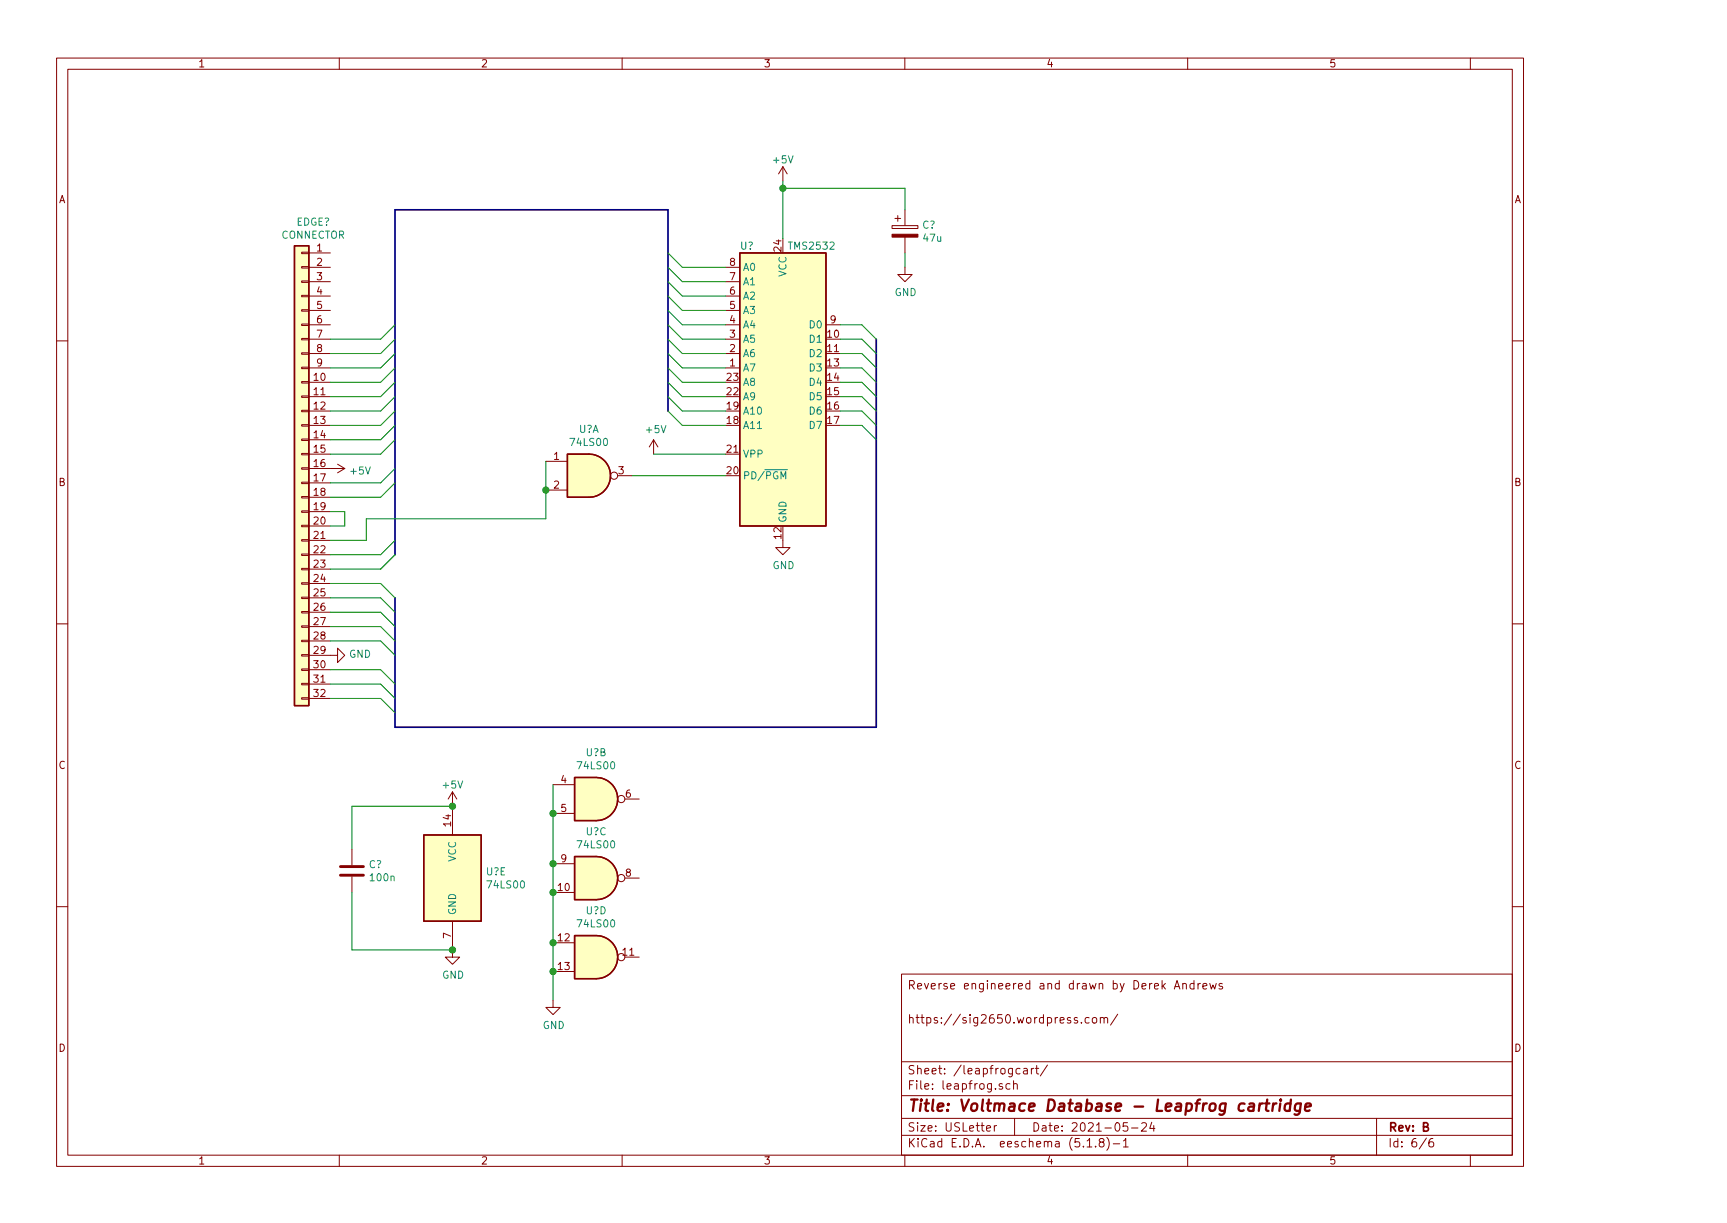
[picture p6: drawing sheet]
<svg xmlns="http://www.w3.org/2000/svg" width="297mm" height="210mm" viewBox="0 0 297 210" stroke-linecap="round" stroke-linejoin="round" font-family="sans-serif">
<g fill="none" stroke="#840000" stroke-width=".17">
<path d="M9.7 10h252.3v190.5h-252.3zM11.7 11.9h248.4v186.7h-248.4zM58.4 10v1.9M107 10v1.9M155.6 10v1.9M204.3 10v1.9M252.9 10v1.9M134.7 28.7l-.8 1.2M134.7 28.7v2.4M134.7 28.7l.7 1.2M153.4 38.8h4.5v.5h-4.5zM153.9 37.6h1"/>
<path d="M154.4 37.1v.9M155.7 36.1v2.7M9.7 58.6h2M51.9 55.7h1.2v.3h-1.2zM51.9 53.2h1.2v.3h-1.2zM51.9 50.8h1.2v.2h-1.2zM51.9 48.3h1.2v.2h-1.2zM51.9 45.8h1.2v.3h-1.2zM51.9 43.4h1.2v.2h-1.2zM51.9 58.2h1.2v.2h-1.2zM53.1 43.5h3.7M53.1 46h3.7"/>
<path d="M53.1 48.4h3.7M53.1 50.9h3.7M53.1 53.4h3.7M53.1 55.8h3.7M53.1 58.3h3.7M124.8 46h2.4M124.8 48.4h2.4M124.8 50.9h2.4M124.8 53.4h2.4M124.8 55.8h2.4M124.8 58.3h2.4M142.1 55.8h2.4"/>
<path d="M155.7 46v1.2h1.2l-1.2 1.2-1.3-1.2h1.3M155.7 40.8v2.7M260.1 58.6h1.9M51.9 78h1.2v.2h-1.2zM51.9 75.5h1.2v.2h-1.2zM51.9 73h1.2v.3h-1.2zM51.9 70.5h1.2v.3h-1.2zM51.9 68.1h1.2v.2h-1.2zM51.9 65.6h1.2v.2h-1.2zM51.9 63.1h1.2v.3h-1.2zM51.9 60.7h1.2v.2h-1.2zM53.1 65.7h3.7"/>
<path d="M53.1 68.2h3.7M53.1 70.7h3.7M53.1 73.1h3.7M53.1 75.6h3.7M53.1 78.1h3.7M53.1 60.8h3.7M53.1 63.3h3.7M58.1 79.8l1.2 .7M93.9 79.3h3.7M112.4 75.6l-.7 1.2M112.4 75.6v2.5M112.4 75.6l.8 1.2"/>
<path d="M124.8 60.8h2.4M124.8 63.3h2.4M51.9 85.4h1.2v.2h-1.2zM51.9 87.8h1.2v.3h-1.2zM51.9 90.3h1.2v.3h-1.2zM51.9 92.8h1.2v.2h-1.2zM51.9 95.2h1.2v.3h-1.2zM51.9 97.7h1.2v.3h-1.2zM51.9 82.9h1.2v.2h-1.2zM51.9 80.4h1.2v.3h-1.2zM53.1 80.5h6.2M53.1 83h3.7"/>
<path d="M53.1 85.5h3.7M53.1 88h3.7M53.1 90.4h3.7M53.1 92.9h3.7M53.1 95.4h3.7M53.1 97.8h3.7M59.3 80.5l-1.2 .8M93.9 84.3h3.7M106.2 81.8h2.5M134.7 92.9v1.2h1.2l-1.2 1.3-1.3-1.3h1.3M9.7 107.3h2M51.9 107.6h1.2v.2h-1.2z"/>
<path d="M51.9 110.1h1.2v.2h-1.2zM51.9 112.5h1.2v.3h-1.2zM51.9 115h1.2v.3h-1.2zM51.9 117.5h1.2v.2h-1.2zM51.9 120h1.2v.2h-1.2zM51.9 100.2h1.2v.2h-1.2zM51.9 102.7h1.2v.2h-1.2zM51.9 105.1h1.2v.3h-1.2zM53.1 112.7h5v-1.3l1.2 1.3-1.2 1.2v-1.2M53.1 100.3h3.7M53.1 102.8h3.7M53.1 105.3h3.7"/>
<path d="M53.1 107.7h3.7M53.1 110.2h3.7M53.1 115.1h3.7M53.1 117.6h3.7M260.1 107.3h1.9M53.1 120.1h3.7M77.8 136.1l-.7 1.3M77.8 136.1v7.4M77.8 136.1l.8 1.3M95.1 134.9h3.7M95.1 139.8h3.7M107.5 137.4h2.4"/>
<path d="M9.7 155.9h2M60.5 146v2.7M60.5 150.7v2.7M77.8 158.4v6.1h1.3l-1.3 1.3-1.2-1.3h1.2M95.1 153.4h3.7M95.1 148.5h3.7M107.5 151h2.4M260.1 155.9h1.9M95.1 172v1.2h1.3l-1.3 1.2-1.2-1.2h1.2M95.1 162.1h3.7M95.1 167h3.7M107.5 164.5h2.4"/>
<path d="M155.1 167.5h105v31.1h-105zM185.3 175l-.3-.1-.2 .2v.2l.5 .2v.3h-.5M186 175.8v.1M187.3 175l-.4-.1-.3 .3 .2 .6h.5M187.9 175l.3-.1 .4 .1v.6l-.1 .2-.3 .1-.3-.1zM189.3 175a.36 .36 0 0 1 .6 .1v.8M189.3 174.9v1M189.9 175.1l.2-.2 .3 .1 .1 .9M192.2 174.4l-1.2 1.8M202 170l.4-1.4 .5 1.4M202.1 169.6h.7M203.4 169.2l.1-.1a.36 .36 0 0 1 .6 .2v.7"/>
<path d="M203.4 169.1v.9M205.4 169.1h-.5l-.2 .2v.6l.2 .1h.5M205.4 168.6v1.4M206.1 169.1v.9M206.5 169.1l-.4 .2M206.9 169.6l.7-.2-.1-.3h-.4l-.2 .2 .1 .7h.5M208.1 169.1l.3 .9 .2-.7 .3 .7 .3-.9M210.2 169.1a.34 .34 0 0 0-.5 .2l.6 .5-.2 .2h-.4M58.4 198.6v1.9M107 198.6v1.9M155.1 195.2h105M155.1 192.3h105"/>
<path d="M155.1 188.4h105M155.1 182.5h105M155.6 198.6v1.9M169.7 194l.7-.1-.1-.3-.4-.1-.2 .2 .1 .7h.5M171 193.5v1M171.4 193.5l-.3 .1-.1 .2M172.4 186.4a.36 .36 0 0 0-.6 .1l.1 .2 .5 .1 .1 .2-.2 .3-.5-.1M173.7 186.4l-.4-.1-.3 .3 .1 .5 .2 .2 .4-.1M174.3 186.4h.1a.36 .36 0 0 1 .6 .1v.8M174.3 185.8v1.5M174.5 192.3v2.9M175.4 183.7h-.4l-.2 .2v.6l.2 .1h.4"/>
<path d="M176.1 183.7h.5l.1 .9M176.7 184l-.5 .1a.28 .28 0 0 0-.2 .3 .28 .28 0 0 0 .2 .2h.5M177.4 183.7v.9M177.8 183.7l-.4 .2M178.1 183.7h.6M178.3 183.2v1.2l.4 .2M180.2 183.1l-1.3 1.9M187 196.1l.4-.4v1.5M187 197.2h.8M188.4 197.1v.1M189.3 196.3l-.2-.2v-.2l.2-.2 .4 .1 .2 .2-.1 .2-.6 .2a.47 .47 0 0 0-.1 .7l.2 .1 .5-.1a.47 .47 0 0 0-.2-.8M190.4 195.5a1.66 1.66 0 0 1 0 2.3"/>
<path d="M191.5 196.6h1.1M193.2 196.1l.4-.4v1.5M193.2 197.2h.8M193.9 193h-.7v.7l.2-.1h.5l.1 .3-.1 .4-.2 .2-.5-.2M194.6 193.9h1.1M196.4 193.2l.2-.2h.3l.2 .2 .1 .2-.1 .2-.8 .9h.9M198.1 192.9l-.3 1.1h.8M198.4 193.5v1M204.3 198.6v1.9M236.8 192.3v6.3M245.3 195.7l-1.2 1.8M246.4 195.7a.6 .6 0 0 0-.6 .6v.8l.3 .1 .4-.1 .1-.5-.2-.3h-.3l-.3 .3"/>
<path d="M252.9 198.6v1.9"/>
<circle cx="105.6" cy="81.8" r=".62"/>
<circle cx="106.9" cy="137.4" r=".62"/>
<circle cx="106.9" cy="151" r=".62"/>
<circle cx="106.9" cy="164.5" r=".62"/>
</g>
<g fill="none" stroke="#840000" stroke-width=".4">
<path d="M214.9 189.8h.7l.1 .2-.1 1M215.7 190.1l-.7 .1a.39 .39 0 0 0-.3 .4 .39 .39 0 0 0 .2 .4l.7-.1M216.7 189.7l-.2 1.3M217.2 189.7a.52 .52 0 0 0-.6 .4M217.6 189.7h.7M218 189l-.3 1.7 .1 .2 .4 .1M219 189.7l-.2 1.3M219.5 189.7a.52 .52 0 0 0-.5 .4M220.2 189.7l-.2 1.3M220.3 189v.2M222 189.8a.67 .67 0 0 0-1 .3v.7l.2 .2 .6-.1M222 189l-.2 2"/>
<path d="M223.7 189.8a.67 .67 0 0 0-.9 .3l-.1 .5 .1 .3 .2 .1 .6-.1M223.7 189.7l-.2 1.6a.6 .6 0 0 1-.8 .3M224.5 190.3l.9-.2v-.3l-.5-.1-.4 .3v.9l.2 .1 .6-.1"/>
</g>
<g fill="#ffffc2" stroke="#ffffc2" stroke-width=".17">
<path d="M50.6 42.2h2.5v79.1h-2.5z"/>
<path d="M127.2 43.5h14.9v46.9h-14.9z"/>
<path d="M102.5 160.8a3.7 3.7 0 0 1 3.7 3.7 3.7 3.7 0 0 1-3.7 3.8z"/>
<path d="M98.8 160.8h3.7v7.5h-3.7z"/>
<path d="M102.5 147.3a3.7 3.7 0 0 1 3.7 3.7 3.7 3.7 0 0 1-3.7 3.7z"/>
<path d="M98.8 147.3h3.7v7.4h-3.7z"/>
<path d="M102.5 133.7a3.7 3.7 0 0 1 3.7 3.7 3.7 3.7 0 0 1-3.7 3.7z"/>
<path d="M98.8 133.7h3.7v7.4h-3.7z"/>
<path d="M72.9 143.5h9.9v14.9h-9.9z"/>
<path d="M101.3 78.1a3.7 3.7 0 0 1 3.7 3.7 3.7 3.7 0 0 1-3.7 3.7z"/>
<path d="M97.6 78.1h3.7v7.4h-3.7z"/>
</g>
<path d="M50.6 42.2h2.5v79.1h-2.5zM127.2 43.5h14.9v46.9h-14.9zM97.6 78.1h3.7a3.7 3.7 0 0 1 3.7 3.7 3.7 3.7 0 0 1-3.7 3.7h-3.7zM98.8 133.7h3.7a3.7 3.7 0 0 1 3.7 3.7 3.7 3.7 0 0 1-3.7 3.7h-3.7zM72.9 143.5h9.9v14.9h-9.9zM98.8 147.3h3.7a3.7 3.7 0 0 1 3.7 3.7 3.7 3.7 0 0 1-3.7 3.7h-3.7zM98.8 160.8h3.7a3.7 3.7 0 0 1 3.7 3.7 3.7 3.7 0 0 1-3.7 3.8h-3.7z" fill="none" stroke="#840000" stroke-width=".25"/>
<path d="M153.4 40.3h4.5v.5h-4.5z" fill="#840000" stroke="#840000" stroke-width=".17"/>
<path d="M58.6 150.5h3.9M58.6 149h3.9" fill="none" stroke="#840000" stroke-width=".49"/>
<path d="M134 80.7h1.4M134.3 82.3v-1.2l.4 .9 .4-.9v1.2" fill="none" stroke="#008484" stroke-width=".17"/>
<path d="M150.7 58.3v66.7h-82.8v-22.2M114.9 70.7v-34.6h-47v59.3" fill="none" stroke="#000084" stroke-width=".3"/>
<g fill="none" stroke="#008400" stroke-width=".17">
<path d="M134.7 32.4h21v3.7M134.7 31.1v9.9M67.9 55.8l-2.4 2.5h-8.7M67.9 58.3l-2.4 2.5h-8.7M114.9 50.9l2.5 2.5h7.4M114.9 48.4l2.5 2.5h7.4M114.9 55.8l2.5 2.5h7.4M114.9 58.3l2.5 2.5h7.4M114.9 53.4l2.5 2.4h7.4M114.9 46l2.5 2.4h7.4M114.9 43.5l2.5 2.5h7.4M144.5 58.3h3.7l2.5 2.5"/>
<path d="M144.5 55.8h3.7l2.5 2.5M155.7 43.5v2.5M67.9 70.7l-2.4 2.4h-8.7M67.9 60.8l-2.4 2.5h-8.7M67.9 63.3l-2.4 2.4h-8.7M67.9 65.7l-2.4 2.5h-8.7M67.9 68.2l-2.4 2.5h-8.7M67.9 73.1l-2.4 2.5h-8.7M67.9 75.6l-2.4 2.5h-8.7M93.9 79.3v9.9h-30.9v3.7h-6.2M112.4 78.1h12.4M114.9 70.7l2.5 2.4h7.4"/>
<path d="M114.9 60.8l2.5 2.5h7.4M114.9 63.3l2.5 2.4h7.4M114.9 65.7l2.5 2.5h7.4M114.9 68.2l2.5 2.5h7.4M144.5 73.1h3.7l2.5 2.5M144.5 60.8h3.7l2.5 2.5M144.5 63.3h3.7l2.5 2.4M144.5 65.7h3.7l2.5 2.5M144.5 68.2h3.7l2.5 2.5M144.5 70.7h3.7l2.5 2.4M56.8 88h2.5v2.4h-2.5M67.9 95.4l-2.4 2.4h-8.7"/>
<path d="M67.9 92.9l-2.4 2.5h-8.7M67.9 83l-2.4 2.5h-8.7M67.9 80.5l-2.4 2.5h-8.7M108.7 81.8h16.1M56.8 117.6h8.7l2.4 2.5M56.8 115.1h8.7l2.4 2.5M56.8 110.2h8.7l2.4 2.5M56.8 107.7h8.7l2.4 2.5M56.8 105.3h8.7l2.4 2.4M56.8 102.8h8.7l2.4 2.5M56.8 100.3h8.7l2.4 2.5M56.8 120.1h8.7l2.4 2.4"/>
<path d="M77.8 138.6h-17.3v7.4M95.1 134.9v37.1M60.5 153.4v9.9h17.3"/>
</g>
<g fill="#008400" stroke="#008400" stroke-width=".25">
<circle cx="95.1" cy="153.4" r=".49"/>
<circle cx="77.8" cy="138.6" r=".49"/>
<circle cx="77.8" cy="163.3" r=".49"/>
<circle cx="93.9" cy="84.3" r=".49"/>
<circle cx="95.1" cy="148.5" r=".49"/>
<circle cx="95.1" cy="167" r=".49"/>
<circle cx="95.1" cy="139.8" r=".49"/>
<circle cx="134.7" cy="32.4" r=".49"/>
<circle cx="95.1" cy="162.1" r=".49"/>
</g>
<text font-size="2.7" fill="#840000" x="156" y="191.1">Title: Voltmace Database - Leapfrog cartridge</text>
<g font-size="2" fill="#840000">
<text x="156" y="170.1">Reverse engineered and drawn by Derek Andrews</text>
<text x="156" y="176">https://sig2650.wordpress.com/</text>
<text x="156" y="184.7">Sheet: /leapfrogcart/</text>
<text x="156" y="187.3">File: leapfrog.sch</text>
<text x="156" y="197.3">KiCad E.D.A. eeschema (5.1.8)-1</text>
<text x="156" y="194.5">Size: USLetter</text>
<text x="177.4" y="194.5">Date: 2021-05-24</text>
<text x="238.7" y="194.5">Rev: B</text>
<text x="238.7" y="197.3">Id: 6/6</text>
</g>
<g font-size="1.8" fill="#840000">
<text x="34" y="11.6">1</text>
<text x="82.7" y="11.6">2</text>
<text x="131.3" y="11.6">3</text>
<text x="179.9" y="11.6">4</text>
<text x="228.6" y="11.6">5</text>
<text x="10.1" y="34.9">A</text>
<text x="260.5" y="34.9">A</text>
<text x="10.1" y="83.5">B</text>
<text x="260.5" y="83.5">B</text>
<text x="10.1" y="132.2">C</text>
<text x="260.5" y="132.2">C</text>
<text x="10.1" y="180.8">D</text>
<text x="260.5" y="180.8">D</text>
<text x="34" y="200.2">1</text>
<text x="82.7" y="200.2">2</text>
<text x="131.3" y="200.2">3</text>
<text x="179.9" y="200.2">4</text>
<text x="228.6" y="200.2">5</text>
</g>
<g font-size="1.7" fill="#008484">
<text x="133.1" y="28.1">+5V</text>
<text x="48.4" y="41">CONNECTOR</text>
<text x="50.9" y="38.8">EDGE?</text>
<text x="158.6" y="39.3">C?</text>
<text x="158.9" y="41.6">47u</text>
<text x="127.3" y="42.9">U?</text>
<text x="127.7" y="46.6">A0</text>
<text x="135.3" y="47.6" transform="rotate(-90 135.3 47.6)">VCC</text>
<text x="135.9" y="42.9">TMS2532</text>
<text x="127.7" y="54">A3</text>
<text x="127.7" y="51.5">A2</text>
<text x="127.7" y="49">A1</text>
<text x="153.9" y="50.9">GND</text>
<text x="127.7" y="58.9">A5</text>
<text x="127.7" y="56.5">A4</text>
<text x="139.4" y="58.9">D1</text>
<text x="139.4" y="56.5">D0</text>
<text x="127.7" y="63.9">A7</text>
<text x="127.7" y="61.4">A6</text>
<text x="139.4" y="61.4">D2</text>
<text x="139.4" y="63.9">D3</text>
<text x="127.7" y="71.3">A10</text>
<text x="127.7" y="68.8">A9</text>
<text x="127.7" y="66.3">A8</text>
<text x="139.4" y="66.3">D4</text>
<text x="139.4" y="68.8">D5</text>
<text x="139.4" y="71.3">D6</text>
<text x="98.3" y="76.7">74LS00</text>
<text x="99.5" y="74.4">U?A</text>
<text x="111.2" y="74.5">+5V</text>
<text x="127.7" y="73.8">A11</text>
<text x="139.4" y="73.8">D7</text>
<text x="60.4" y="81.6">+5V</text>
<text x="127.7" y="82.4">PD/PGM</text>
<text x="127.7" y="78.7">VPP</text>
<text x="135.3" y="89.9" transform="rotate(-90 135.3 89.9)">GND</text>
<text x="132.9" y="97.8">GND</text>
<text x="60" y="113.1">GND</text>
<text x="100.8" y="130">U?B</text>
<text x="76.3" y="135.6">+5V</text>
<text x="99.5" y="132.3">74LS00</text>
<text x="100.8" y="143.6">U?C</text>
<text x="63.4" y="149.3">C?</text>
<text x="78.4" y="148.2" transform="rotate(-90 78.4 148.2)">VCC</text>
<text x="99.5" y="145.8">74LS00</text>
<text x="63.8" y="151.5">100n</text>
<text x="83.6" y="150.5">U?E</text>
<text x="84" y="152.7">74LS00</text>
<text x="78.4" y="157.4" transform="rotate(-90 78.4 157.4)">GND</text>
<text x="99.5" y="159.4">74LS00</text>
<text x="100.8" y="157.2">U?D</text>
<text x="76" y="168.3">GND</text>
<text x="93.3" y="176.9">GND</text>
</g>
<g font-size="1.7" fill="#840000">
<text x="54.5" y="43.2">1</text>
<text x="54.5" y="45.7">2</text>
<text x="125.5" y="45.7">8</text>
<text x="134.4" y="43.2" transform="rotate(-90 134.4 43.2)">24</text>
<text x="54.5" y="48.2">3</text>
<text x="54.5" y="50.7">4</text>
<text x="54.5" y="53.1">5</text>
<text x="125.5" y="53.1">5</text>
<text x="125.5" y="50.7">6</text>
<text x="125.5" y="48.2">7</text>
<text x="54.5" y="55.6">6</text>
<text x="54.5" y="58.1">7</text>
<text x="125.5" y="58.1">3</text>
<text x="125.5" y="55.6">4</text>
<text x="142.4" y="58.1">10</text>
<text x="142.8" y="55.6">9</text>
<text x="54" y="65.5">10</text>
<text x="54.5" y="60.5">8</text>
<text x="54.5" y="63">9</text>
<text x="125.1" y="65.5">23</text>
<text x="125.5" y="63">1</text>
<text x="125.5" y="60.5">2</text>
<text x="142.4" y="60.5">11</text>
<text x="142.4" y="63">13</text>
<text x="142.4" y="65.5">14</text>
<text x="54" y="67.9">11</text>
<text x="54" y="70.4">12</text>
<text x="125.1" y="70.4">19</text>
<text x="125.1" y="67.9">22</text>
<text x="142.4" y="67.9">15</text>
<text x="142.4" y="70.4">16</text>
<text x="54" y="72.9">13</text>
<text x="54" y="75.4">14</text>
<text x="54" y="77.8">15</text>
<text x="125.1" y="72.9">18</text>
<text x="125.1" y="77.8">21</text>
<text x="142.4" y="72.9">17</text>
<text x="54" y="80.3">16</text>
<text x="54" y="82.8">17</text>
<text x="95.3" y="79.1">1</text>
<text x="106.4" y="81.5">3</text>
<text x="125.1" y="81.5">20</text>
<text x="54" y="85.2">18</text>
<text x="54" y="87.7">19</text>
<text x="95.3" y="84">2</text>
<text x="54" y="90.2">20</text>
<text x="54" y="92.7">21</text>
<text x="54" y="95.1">22</text>
<text x="134.4" y="92.6" transform="rotate(-90 134.4 92.6)">12</text>
<text x="54" y="97.6">23</text>
<text x="54" y="100.1">24</text>
<text x="54" y="102.5">25</text>
<text x="54" y="105">26</text>
<text x="54" y="107.5">27</text>
<text x="54" y="109.9">28</text>
<text x="54" y="112.4">29</text>
<text x="54" y="114.9">30</text>
<text x="54" y="117.4">31</text>
<text x="54" y="119.8">32</text>
<text x="96.5" y="134.7">4</text>
<text x="107.6" y="137.1">6</text>
<text x="77.6" y="142" transform="rotate(-90 77.6 142)">14</text>
<text x="96.5" y="139.6">5</text>
<text x="96.5" y="148.2">9</text>
<text x="96" y="153.2">10</text>
<text x="107.6" y="150.7">8</text>
<text x="77.6" y="161.3" transform="rotate(-90 77.6 161.3)">7</text>
<text x="96" y="161.8">12</text>
<text x="96" y="166.8">13</text>
<text x="107.2" y="164.3">11</text>
</g>
</svg>
